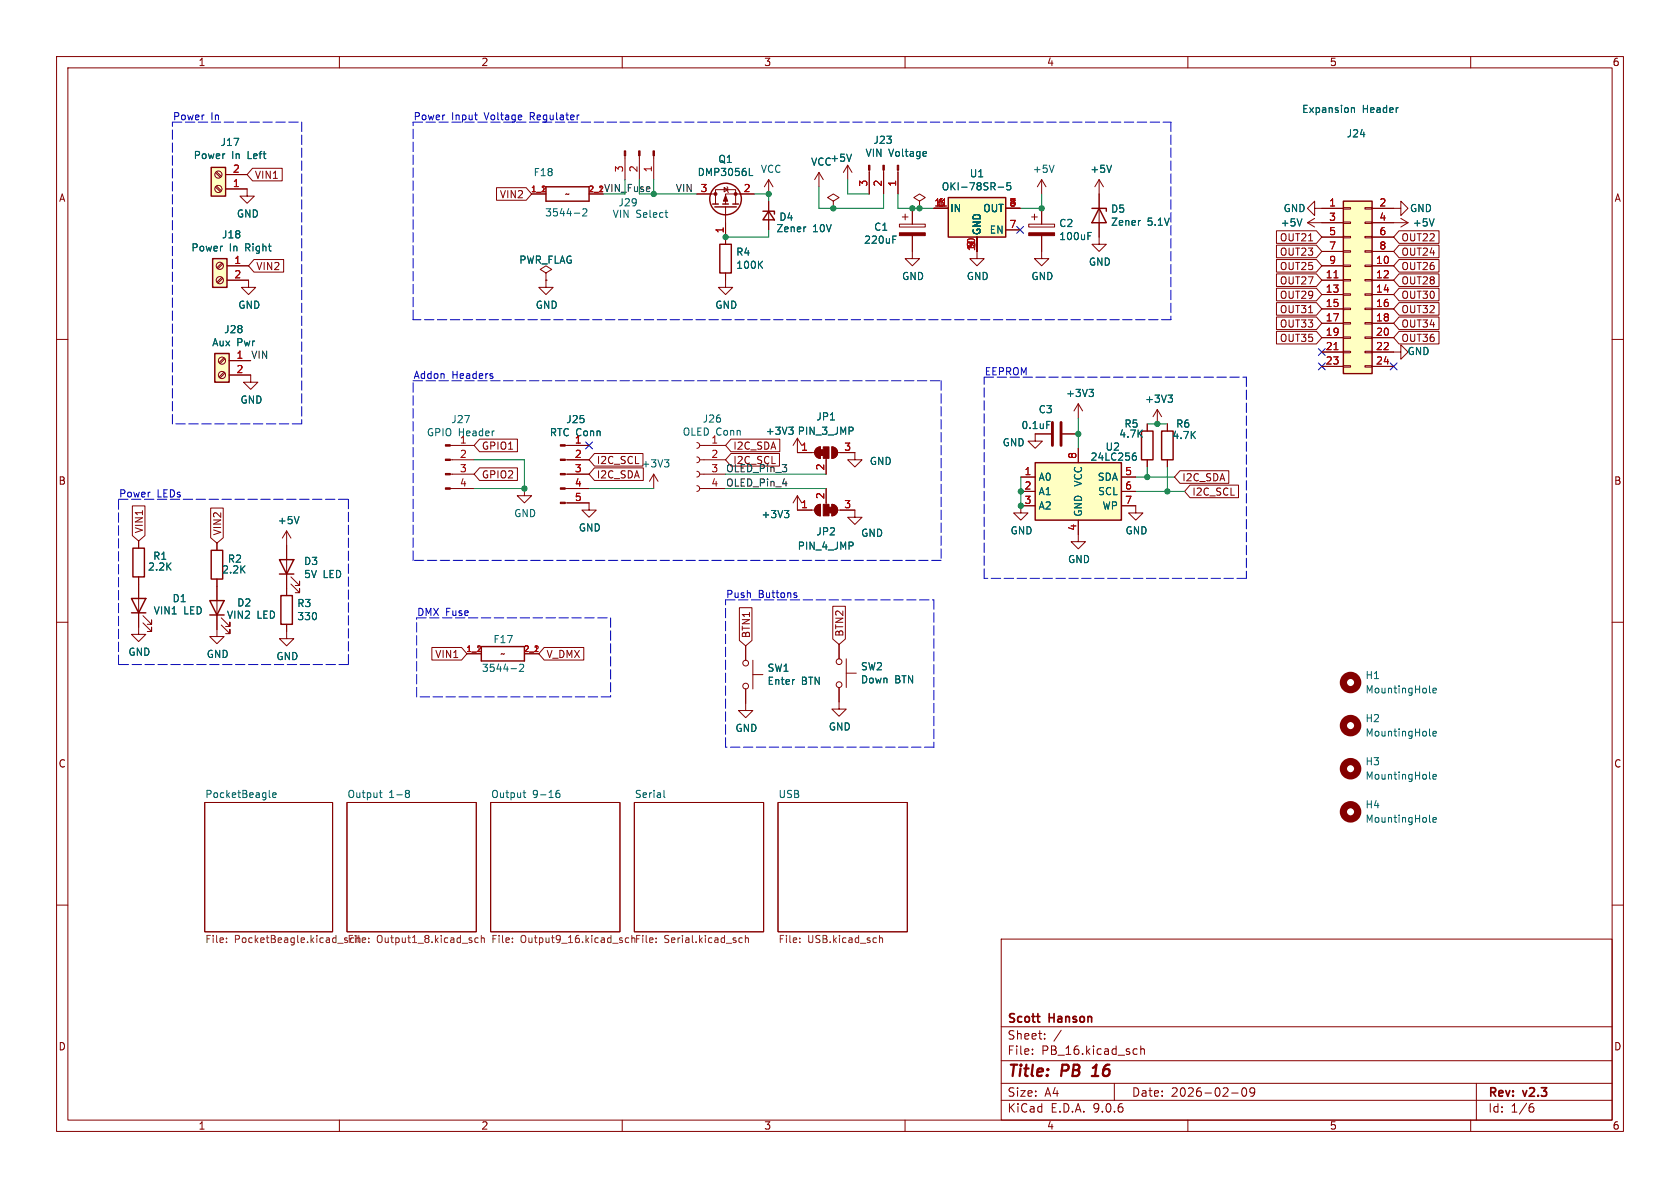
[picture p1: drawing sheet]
<svg xmlns="http://www.w3.org/2000/svg" width="297mm" height="210mm" viewBox="0 0 297 210" stroke-linecap="round" stroke-linejoin="round" font-family="sans-serif">
<g fill="none" stroke="#840000" stroke-width=".18">
<path d="M10 10h277v190h-277zM12 12h273v186h-273zM60 10v2M110 10v2M160 10v2M210 10v2M260 10v2M94 34.3h2.5M104.1 34.3h2.6M110.5 27.5v4.3M113 27.5v4.3M115.6 27.5v4.3"/>
<path d="M149.9 29.2l-.8 1.3M149.9 29.2l.7 1.3M149.9 29.2v2.6M153.7 30.1v4.2M156.2 30.1v4.2M158.7 30.1v4.2M184.1 31.8l-.7 1.2M184.1 31.8l.8 1.2M184.1 31.8v2.5M96.5 48.3l1-.7-1-.6-1 .6 1 .7v1.2M96.5 49.5h.1M128.3 41.9v1.3"/>
<path d="M128.3 48.3v1.2M161.3 44.5v1.2h1.3l-1.3 1.3-1.3-1.3h1.3M172.7 44.5v1.2h1.3l-1.3 1.3-1.3-1.3h1.3M184.1 44.5v1.2h1.3l-1.3 1.3-1.2-1.3h1.2M10 60h2M185.8 76.7h-2.8v1.3h1.3l-1.3 1.2-1.3-1.2h1.3M187.8 76.7h2.8M190.6 71.4l-.7 1.2M190.6 71.4l.8 1.2M190.6 71.4v2.5M202.8 74.9v1.3M204.6 72.4l-.8 1.3"/>
<path d="M204.6 72.4l.8 1.3M204.6 72.4v2.5M206.4 74.9v1.3M285 60h2M180.5 89.4v1.3h1.2l-1.2 1.2-1.3-1.2h1.3M190.6 94.5v1.3h1.3l-1.3 1.2-1.2-1.2h1.2M202.8 81.3v1.3M206.4 81.3v1.3M10 110h2M148.3 113.9v2.6M149.6 119h1.8M149.6 116.5v5"/>
<path d="M285 110h2M148.3 121.5v2.6M36.2 141.9h22.6v22.8h-22.6zM61.3 141.9h22.9v22.8h-22.9zM86.7 141.9h22.9v22.8h-22.9zM112.1 141.9h22.9v22.8h-22.9zM137.5 141.9h22.9v22.8h-22.9zM10 160h2M177 166h108v32h-108zM285 160h2M60 198v2M110 198v2"/>
<path d="M160 198v2M177 194.5h108M177 191.5h108M177 187.5h108M177 181.5h108M182.5 186.3v.1M182.5 185.5v.1M184.7 183.6v.1M184.7 182.8v.1M187.6 182.1l-1.3 2M197 191.5v3M200.6 185.4l.4 .1"/>
<path d="M201 186.3l-.4 .1M201.7 185.5l.2-.1 .3 .1 .1 .9M201.7 184.9v1.5M210 198v2M217.7 193.2h1.2M219.7 192.4l.2-.1a.81 .81 0 0 1 .6 .6 .81 .81 0 0 1-.3 .8l-.2 .1a.81 .81 0 0 1-.3-1.4zM221.8 192.9l-.3 .3h-.3l-.2-.3 .1-.5 .4-.1 .2 .1a.99 .99 0 0 1-.3 1.4h-.3M260 198v2M261 191.5v6.5M270.6 195.7h.4l.2 .3-.1 .5-.5 .1M271 195.1l-.4 .1"/>
<circle cx="148.3" cy="117" r=".51"/>
<circle cx="148.3" cy="121" r=".51"/>
</g>
<path d="M193 190.2h1.2M193.6 188.5l-.4 .3" fill="none" stroke="#840000" stroke-width=".4"/>
<g fill="none" stroke="#006464" stroke-width=".18">
<path d="M101.5 37.7h1M103 37l.5-.1 .3 .4-.8 .9h.8M117.6 37.6h.5M117.8 38.4h.3M150.5 27.2l-.4 1.3M163.6 26.8l.2 .3-.6 .1M163.7 27.6h-.1M186.3 29.2l-.4 1.3M134.3 46.7l.5 .7M134.8 46.2l-.7 .7M185.1 74.5h.6M192.5 68.8h.8l-.4 .5"/>
<path d="M193.1 69.3l.2 .3v.3l-.2 .2M206.5 69.8h.8l-.4 .5M207 70.3l.3 .3v.3l-.3 .2M67.2 139.7v1.1l.3 .2M71.8 139.8l.3-.1 .2 .1 .1 .2-.3 .3M92.6 139.7v1.1l.3 .2M98.9 139.7l-.4 .1a.86 .86 0 0 0 0 1.2l.4-.1 .1-.5-.2-.2-.4 .1-.1 .1M117.4 139.7v1.1l.2 .2M47.6 140.8l.2 .2M48.2 140.6l.6-.2v-.2l-.4-.1-.2 .2 .1 .6h.5M67.1 140.1h.4M71.8 140.2l.1 .1"/>
<path d="M71.9 140.3h.2M71.9 140.3h-.1M72.1 140.3l.3 .2-.1 .4-.2 .1-.3-.1M92.5 140.1h.4"/>
</g>
<g fill="none" stroke="#725600" stroke-width=".18">
<path d="M40 166.5v.1M40 165.8v.2M65.2 166.5v.1M65.2 165.8v.2M84.5 165.8h-.3l-.3 .2 .2 .6h.4M85.1 165.9l.2-.1h.3v.8M85.1 165.4v1.2M90.6 166.5v.1M90.6 165.8v.2M111.2 165.8h-.4l-.3 .2 .2 .6h.5M116 166.5v.1M116 165.8v.2"/>
<path d="M130.7 166.5l.2 .1h.3M131.2 165.8h-.3l-.2 .1M131.8 165.9l.2-.1h.3v.8M131.8 165.4v1.2M141.4 166.5v.1M141.4 165.8v.2M155.5 165.9l.2-.1h.3v.8M155.5 165.4v1.2"/>
</g>
<path d="M96.5 33h7.6v2.6h-7.6zM127.3 43.2h2v5.1h-2zM201.8 76.2h2v5.1h-2zM205.4 76.2h2v5.1h-2z" fill="none" stroke="#840000" stroke-width=".25"/>
<g fill="#840000" stroke="#840000" stroke-width=".18">
<path d="M115.4 26.7h.3v.8h-.3z"/>
<path d="M112.9 26.7h.3v.8h-.3z"/>
<path d="M110.4 26.7h.2v.8h-.2z"/>
<path d="M158.6 29.2h.3v.9h-.3z"/>
<path d="M156.1 29.2h.2v.9h-.2z"/>
<path d="M153.5 29.2h.3v.9h-.3z"/>
</g>
<path d="M186.1 74.7v4M187.6 74.7v4" fill="none" stroke="#840000" stroke-width=".51"/>
<path d="M183 81.8h15.2v10.1h-15.2z" fill="#ffffc2"/>
<path d="M23.5 96.9h2v5.1h-2zM183 81.8h15.2v10.1h-15.2z" fill="none" stroke="#840000" stroke-width=".25"/>
<g fill="none" stroke="#840000" stroke-width=".18">
<path d="M43.7 33.4v1.3h1.3l-1.3 1.2-1.3-1.2h1.3M128.3 49.5v1.3h1.2l-1.2 1.3-1.3-1.3h1.3M99.9 78.7h4.2M123.2 78.2l.3 .2 .2 .3-.2 .4-.3 .1M123.7 78.7h4.6M141 77.5l-.8 1.2M141 77.5l.7 1.2M141 77.5v2.5M190.6 79.2v2.6M246.4 62.2h1.2v-1.2l1.3 1.2-1.3 1.3v-1.3M24.5 95.6v1.3M99.9 81.3h4.2"/>
<path d="M99.9 83.8h4.2M99.9 86.4h4.2M99.9 88.9h4.2M123.2 80.8l.3 .1 .2 .4-.2 .3-.3 .2M123.2 83.3l.3 .2 .2 .3-.2 .4-.3 .1M123.2 85.9l.3 .1 .2 .4-.2 .3-.3 .2M123.7 81.3h4.6M123.7 83.8h4.6M123.7 86.4h4.6M180.5 84.3h2.5M180.5 86.9h2.5M180.5 89.4h2.5"/>
<path d="M190.6 91.9v2.6M198.2 89.4h2.6v1.3h1.3l-1.3 1.2-1.3-1.2h1.3M198.2 84.3h2.6M198.2 86.9h2.6M24.5 110.9v1.2h1.3l-1.3 1.3-1.3-1.3h1.3M24.5 102v1.3M131.8 114.2v2.5M133.1 119.3h1.8M133.1 116.7v5.1M131.8 121.8v3.8h1.3l-1.3 1.3-1.2-1.3h1.2M148.3 124.1v1.2h1.3l-1.3 1.3-1.2-1.3h1.2"/>
<circle cx="131.8" cy="117.2" r=".51"/>
<circle cx="131.8" cy="121.3" r=".51"/>
</g>
<g fill="none" stroke="#006464" stroke-width=".18">
<path d="M139.4 75.5h.8l-.4 .5M140 76l.2 .2v.3l-.2 .3M200.4 80.6h.3l.2 .2-.1 .4-.4 .2M200.8 80.1h-.4M140.4 120.1h.1M252.7 129.9l.2 .2M252.7 137.6l.2 .1M252.7 122.3l.2 .2M253.3 129.7l.6-.1v-.3h-.4l-.2 .2 .1 .6h.5M253.3 122.1l.6-.1v-.3h-.4l-.2 .1 .1 .6h.5M253.3 137.3l.6-.1v-.2l-.4-.1-.2 .2 .1 .6h.5M252.7 145.2l.2 .2"/>
<path d="M253.3 144.9l.6-.1v-.2l-.4-.1-.2 .2 .1 .6h.5"/>
</g>
<g fill="none" stroke="#840000" stroke-width="1.3">
<circle cx="238.8" cy="120.6" r="1.27"/>
<circle cx="238.8" cy="128.3" r="1.27"/>
<circle cx="238.8" cy="135.9" r="1.27"/>
<circle cx="238.8" cy="143.5" r="1.27"/>
</g>
<g fill="#840000" stroke="#840000" stroke-width=".18">
<path d="M99.1 78.6h.8v.3h-.8z"/>
<path d="M99.1 81.2h.8v.2h-.8z"/>
<path d="M99.1 83.7h.8v.2h-.8z"/>
<path d="M99.1 86.2h.8v.3h-.8z"/>
<path d="M99.1 88.8h.8v.2h-.8z"/>
</g>
<path d="M38 62.5h2.5v5.1h-2.5z" fill="#ffffc2"/>
<path d="M38 62.5h2.5v5.1h-2.5z" fill="none" stroke="#840000" stroke-width=".25"/>
<g fill="none" stroke="#840000" stroke-width=".18">
<path d="M39.6 63.2l-.9 .9M39.6 65.8l-.9 .8M39.8 63.4l-.9 .9M39.8 66l-.9 .8M40.5 63.8h3.8M40.5 66.3h3.8"/>
<circle cx="39.2" cy="66.3" r=".63"/>
<circle cx="39.2" cy="63.8" r=".63"/>
</g>
<path d="M237.5 35.6h5.1v30.4h-5.1z" fill="#ffffc2"/>
<path d="M237.5 35.6h5.1v30.4h-5.1z" fill="none" stroke="#840000" stroke-width=".25"/>
<g fill="none" stroke="#840000" stroke-width=".18">
<path d="M231.1 39.4h6.4M231.1 39.4l1.3 .7M232.4 38.6l-1.3 .8M233.7 36.8h3.8M237.5 36.7h1.3v.3h-1.3zM237.5 39.2h1.3v.3h-1.3zM241.3 36.7h1.3v.3h-1.3zM241.3 39.2h1.3v.3h-1.3zM242.6 36.8h3.8M242.6 39.4h3.8M233.7 41.9h3.8M233.7 44.5h3.8"/>
<path d="M233.7 47h3.8M233.7 49.5h3.8M233.7 52.1h3.8M233.7 54.6h3.8M233.7 57.2h3.8M233.7 59.7h3.8M237.5 41.8h1.3v.2h-1.3zM237.5 44.3h1.3v.3h-1.3zM237.5 46.9h1.3v.2h-1.3zM237.5 49.4h1.3v.3h-1.3zM237.5 51.9h1.3v.3h-1.3zM237.5 54.5h1.3v.2h-1.3z"/>
<path d="M237.5 57h1.3v.3h-1.3zM237.5 59.6h1.3v.2h-1.3zM241.3 41.8h1.3v.2h-1.3zM241.3 44.3h1.3v.3h-1.3zM241.3 46.9h1.3v.2h-1.3zM241.3 49.4h1.3v.3h-1.3zM241.3 51.9h1.3v.3h-1.3zM241.3 54.5h1.3v.2h-1.3zM241.3 57h1.3v.3h-1.3zM241.3 59.6h1.3v.2h-1.3zM242.6 41.9h3.8M242.6 44.5h3.8"/>
<path d="M242.6 47h3.8M242.6 49.5h3.8M242.6 52.1h3.8M242.6 54.6h3.8M242.6 57.2h3.8M242.6 59.7h3.8M79.6 78.7h4.2M144.3 79.3l.7-.3v2a1.02 1.02 0 0 1-.9-.6 1.02 1.02 0 0 1 .2-1.1zM147.1 79a1.02 1.02 0 0 1 1 1 1.02 1.02 0 0 1-1 1zM233.7 62.2h3.8M233.7 64.8h3.8M237.5 62.1h1.3v.3h-1.3z"/>
<path d="M237.5 64.6h1.3v.3h-1.3zM241.3 62.1h1.3v.3h-1.3zM241.3 64.6h1.3v.3h-1.3zM242.6 62.2h3.8M242.6 64.8h3.8M79.6 81.3h4.2M79.6 83.8h4.2M79.6 86.4h4.2M141 80h3M146 81v2.8M148.1 80h3v1.3h1.3l-1.3 1.3-1.2-1.3h1.2"/>
</g>
<path d="M235.8 49.1h.8M235.8 61.8h.8" fill="none" stroke="#a90000" stroke-width=".18"/>
<path d="M238.9 19v.9M238.9 19.2l.2-.2 .3 .1 .1 .8M230.2 38.7l-.5 1.2" fill="none" stroke="#006464" stroke-width=".18"/>
<g fill="#840000" stroke="#840000" stroke-width=".18">
<path d="M78.7 78.6h.9v.3h-.9z"/>
<path d="M78.7 81.2h.9v.2h-.9z"/>
<path d="M78.7 83.7h.9v.2h-.9z"/>
<path d="M78.7 86.2h.9v.3h-.9z"/>
<path d="M145 79.5h.5v1h-.5z"/>
<path d="M144.3 79.3l.7-.3v2a1.02 1.02 0 0 1-.9-.6 1.02 1.02 0 0 1 .2-1.1z"/>
<path d="M145.5 79h1.1v2h-1.1z"/>
<path d="M147.1 79a1.02 1.02 0 0 1 1 1 1.02 1.02 0 0 1-1 1z"/>
</g>
<path d="M37.3 29.6h2.6v5.1h-2.6z" fill="#ffffc2"/>
<path d="M37.3 29.6h2.6v5.1h-2.6z" fill="none" stroke="#840000" stroke-width=".25"/>
<g fill="none" stroke="#840000" stroke-width=".18">
<path d="M38.1 33.1l.9 .8M38.1 30.5l.9 .9M38.3 32.9l.8 .8M38.3 30.4l.8 .8M39.9 33.4h3.8M39.9 30.9h3.8M232.4 36.8v-1.2l-1.3 1.2 1.3 1.3v-1.3h1.3"/>
<circle cx="38.6" cy="30.9" r=".63"/>
<circle cx="38.6" cy="33.4" r=".63"/>
</g>
<path d="M37.6 45.7h2.5v5.1h-2.5z" fill="#ffffc2"/>
<g fill="none" stroke="#840000" stroke-width=".25">
<path d="M126 36.1h1M126.4 36.6h3.8M127.8 36.1h1M129.5 36.1h1.1M193 36.8h2.6v.5M194.3 36.8l1.3 2.6h-2.6zM37.6 45.7h2.5v5.1h-2.5zM37.3 97.3h2.1v5.1h-2.1zM49.4 98.9h2.5l-1.2 2.6zM23.2 105.8h2.6l-1.3 2.5zM23.2 108.3h2.6M37.1 106.2h2.5l-1.2 2.5z"/>
<path d="M37.1 108.7h2.5M49.4 101.5h2.5M49.7 105.3h2v5.1h-2zM85.1 114.3h7.6v2.5h-7.6z"/>
<circle cx="128.3" cy="35.2" r="2.79"/>
</g>
<g fill="none" stroke="#840000" stroke-width=".18">
<path d="M123.2 34.3h3.3M126.5 36.1v-2.6h3.5v2.6M128 33.1l.7 .4-.7 .4zM128.3 36.6v5.3M128.5 33l.2 .1v.8l.1 .1M133.3 34.3h-5v1.8M147.3 35.6l1-.7-1-.6-1 .6 1 .7v1.2M147.3 36.8h.1M159 39.6h4.6v.5h-4.6zM159.5 38.4h1M160 37.8v1.1M161.3 36.8v2.8"/>
<path d="M181.9 39.6h4.5v.5h-4.5zM182.4 38.4h1M182.9 37.8v1.1M184.1 36.8v2.8M194.3 31.8v11.4h1.3l-1.3 1.3-1.3-1.3h1.3M194.3 31.8l-.8 1.2M194.3 31.8l.8 1.2M246.4 36.8h1.2v-1.2l1.3 1.2-1.3 1.3v-1.3M246.4 39.4h2.5M247.6 38.6l1.3 .8M248.9 39.4l-1.3 .7M39.2 46.5l-.8 .8"/>
<path d="M39.2 49l-.8 .9M39.4 46.7l-.9 .8M39.4 49.2l-.9 .8M40.1 49.5h3.8v1.3h1.3l-1.3 1.3-1.2-1.3h1.2M40.1 47h3.8M161.3 41.7v2.8M184.1 41.7v2.8M44.3 66.3v1.3h1.3l-1.3 1.2-1.2-1.2h1.2M38.4 96v1.3M50.7 93.9l-.8 1.2M50.7 93.9l.7 1.2M50.7 93.9v11.4"/>
<path d="M92.7 86.4v1.2h1.3l-1.3 1.3-1.3-1.3h1.3M104.1 88.9v1.3h1.3l-1.3 1.2-1.2-1.2h1.2M115.6 83.8l-.8 1.3M115.6 83.8l.7 1.3M115.6 83.8v2.6M141 87.6l-.8 1.3M141 87.6l.7 1.3M141 87.6v2.6h3M144.3 89.5l.7-.3v2a1.02 1.02 0 0 1-.9-.6 1.02 1.02 0 0 1 .2-1.1zM146 86.4v2.8M147.1 89.2a1.02 1.02 0 0 1 1 1 1.02 1.02 0 0 1-1 1zM148.1 90.2h3v1.2h1.3l-1.3 1.3-1.2-1.3h1.2"/>
<path d="M24.5 103.3v7.6M25.3 110.1l1.5 1.5v-.7v.7h-.8M25.3 108.8l1.5 1.6v-.8v.8h-.8M38.4 102.4v10.1h1.2l-1.2 1.3-1.3-1.3h1.3M39.1 110.5l1.5 1.5v-.7v.7h-.7M39.1 109.2l1.5 1.5v-.7v.7h-.7M50.7 110.4v2.5h1.2l-1.2 1.3-1.3-1.3h1.3M51.4 103.3l1.6 1.5v-.8v.8h-.8M51.4 102l1.6 1.5v-.8v.8h-.8M82.5 115.6h2.6M92.7 115.6h2.5"/>
<circle cx="38.9" cy="47" r=".63"/>
<circle cx="38.9" cy="49.5" r=".63"/>
</g>
<g fill="none" stroke="#006464" stroke-width=".18">
<path d="M132.5 31h.6M196.5 29.2l-.4 1.3M201.5 39h.1M253.5 38.7l-.4 1.2M157.8 42.3h.5M157.8 41.7h.6M192.3 41.7h.5M192.3 41.1h.6M52.9 91.3l-.5 1.3M117.5 81.3h.7l-.4 .5M118 81.8l.2 .2v.3l-.2 .2M138.7 90.2h.8l-.5 .5"/>
<path d="M139.2 90.7l.3 .3v.3l-.3 .2M90.3 118.2h1M91.9 117.5l.4-.1 .3 .4-.8 .9h.8"/>
</g>
<g fill="#840000" stroke="#840000" stroke-width=".18">
<path d="M144.3 89.5l.7-.3v2a1.02 1.02 0 0 1-.9-.6 1.02 1.02 0 0 1 .2-1.1z"/>
<path d="M145.5 89.2h1.1v2h-1.1z"/>
<path d="M146.6 89.7h.5v1h-.5z"/>
<path d="M147.1 89.2a1.02 1.02 0 0 1 1 1 1.02 1.02 0 0 1-1 1z"/>
<path d="M159 41.1h4.6v.6h-4.6z"/>
<path d="M181.9 41.1h4.5v.6h-4.5z"/>
<path d="M128.3 34.5l.4 1.1h-.8z"/>
<circle cx="126.5" cy="34.3" r=".25"/>
<circle cx="130" cy="34.3" r=".25"/>
</g>
<path d="M167.6 34.9h10.2v7h-10.2z" fill="#ffffc2"/>
<path d="M134.9 37.3h2v.5M135.9 37.3l1 1.6h-2zM167.6 34.9h10.2v7h-10.2z" fill="none" stroke="#840000" stroke-width=".25"/>
<g fill="none" stroke="#840000" stroke-width=".18">
<path d="M39.9 33.4h3.8M39.9 30.9h3.8M44.6 29.7h5.3v2.3h-5.3l-.9-1.1zM87.8 33.2h5.2l1 1.1-1 1.1h-5.2zM123.2 34.3h2.5M128.3 39.4v3.8M130.8 34.3h2.5M135.9 31.8l-.8 1.2M135.9 31.8l.8 1.2M135.9 31.8v2.5M135.9 35.6v5M144.8 30.5l-.8 1.3"/>
<path d="M144.8 30.5l.7 1.3M144.8 30.5v2.5M147.3 36.8h.1M153.7 30.5v3.8M156.2 30.5v3.8M158.7 30.5v3.8M161.3 36.8v2.8M162.6 35.6l1-.7-1-.6-1.1 .6 1.1 .7v1.2M162.6 36.8h.1M165.1 36.8h2.5M177.8 36.8h2.5M184.1 36.8v2.8"/>
<path d="M194.3 34.3v2.5M194.3 39.4v2.5M233.7 36.8h3.8M233.7 39.4h3.8M242.6 36.8h3.8M242.6 39.4h3.8M40.1 47h3.8M40.1 49.5h3.8M44.9 45.9h5.2v2.2h-5.2l-1-1.1zM96.5 49.5v1.3h1.3l-1.3 1.3-1.3-1.3h1.3M96.5 49.5h.1M128.3 48.3v1.2"/>
<path d="M161.3 41.7v2.8M172.7 41.9v2.6M177.8 40.6h2.5M184.1 41.7v2.8M225.7 58.6h7l1 1.1-1 1.1h-7zM225.7 40.8h7l1 1.1-1 1.1h-7zM225.7 56h7l1 1.2-1 1.1h-7zM225.7 51h7l1 1.1-1 1.1h-7zM225.7 48.4h7l1 1.1-1 1.1h-7zM225.7 43.3h7l1 1.2-1 1.1h-7zM225.7 45.9h7l1 1.1-1 1.1h-7zM225.7 53.5h7l1 1.1-1 1.1h-7z"/>
<path d="M233.7 41.9h3.8M233.7 44.5h3.8M233.7 47h3.8M233.7 49.5h3.8M233.7 52.1h3.8M233.7 54.6h3.8M233.7 57.2h3.8M233.7 59.7h3.8M242.6 41.9h3.8M242.6 44.5h3.8M242.6 47h3.8M242.6 49.5h3.8"/>
<path d="M242.6 52.1h3.8M242.6 54.6h3.8M242.6 57.2h3.8M242.6 59.7h3.8M247.3 56h7.1v2.3h-7.1l-.9-1.1zM247.3 58.6h7.1v2.2h-7.1l-.9-1.1zM247.3 51h7.1v2.2h-7.1l-.9-1.1zM247.3 53.5h7.1v2.2h-7.1l-.9-1.1zM247.3 43.3h7.1v2.3h-7.1l-.9-1.1zM247.3 45.9h7.1v2.2h-7.1l-.9-1.1zM247.3 40.8h7.1v2.2h-7.1l-.9-1.1zM247.3 48.4h7.1v2.2h-7.1l-.9-1.1z"/>
<path d="M40.5 63.8h3.8M40.5 66.3h3.8M84.8 77.6h6.7v2.3h-6.7l-1-1.2zM100.3 78.7h3.8M129.2 77.6h8.7v2.3h-8.7l-.9-1.2zM183 76.7h2.8M187.8 76.7h2.8M190.6 79.2v2.6M202.8 74.9v1.3M206.4 74.9v1.3M233.7 62.2h3.8M233.7 64.8h3.8"/>
<path d="M242.6 62.2h3.8M242.6 64.8h3.8M23.4 89.4h2.2v5.3l-1.1 .9-1.1-.9zM24.5 95.6v1.3M37.2 89.8h2.3v5.3l-1.1 .9-1.2-.9zM38.4 96v1.3M50.7 96.4v2.5M84.8 82.7h6.7v2.2h-6.7l-1-1.1zM100.3 81.3h3.8M100.3 83.8h3.8M100.3 86.4h3.8M100.3 88.9h3.8"/>
<path d="M105.1 82.7h8.6v2.2h-8.6l-1-1.1zM105.1 80.2h8.6v2.2h-8.6l-1-1.1zM129.2 80.2h8.6v2.2h-8.6l-.9-1.1zM141 90.2h2.5M141 80h2.5M146 81.3v2.5M146 86.4v2.5M148.6 90.2h2.5M148.6 80h2.5M180.5 84.3h2.5M180.5 86.9h2.5M180.5 89.4h2.5"/>
<path d="M190.6 91.9v2.6M198.2 84.3h2.6M198.2 86.9h2.6M198.2 89.4h2.6M202.8 81.3v1.3M206.4 81.3v1.3M208.6 83.2h8.6v2.2h-8.6l-1-1.1zM210.4 85.8h8.6v2.2h-8.6l-1-1.1zM24.5 102v3.8M24.5 108.3v2.6M38.4 102.4v3.8M38.4 108.7v2.6"/>
<path d="M50.7 101.5v3.8M50.7 110.4v1.2M76.3 114.5h5.3l.9 1.1-.9 1.1h-5.3zM96.2 114.5h7v2.2h-7l-1-1.1zM130.7 107.4h2.2v5.8l-1.1 1-1.1-1zM131.8 114.2v2.5M147.2 107.2h2.2v5.8l-1.1 .9-1.1-.9zM148.3 113.9v2.6M131.8 121.8v2.5M148.3 121.5v2.6"/>
</g>
<path d="M166.6 36.4h.7M235.8 49.1h.8M235.8 61.8h.8" fill="none" stroke="#a90000" stroke-width=".18"/>
<g fill="none" stroke="#006464" stroke-width=".18">
<path d="M238.9 19v.9M238.9 19.2l.2-.2 .3 .1 .1 .8M132.5 31h.6M150.5 27.2l-.4 1.3M163.6 26.8l.2 .3-.6 .1M163.7 27.6h-.1M176.5 33.1h.9M178.6 32.3h-.6v.6l.2-.1h.4l.1 .2-.1 .5-.1 .1-.5-.1M196.5 29.2l-.4 1.3M201.5 39h.1M230.2 38.7l-.5 1.2M253.5 38.7l-.4 1.2"/>
<path d="M134.3 46.7l.5 .7M134.8 46.2l-.7 .7M142.4 40.1h.1M157.8 42.3h.5M157.8 41.7h.6M192.3 41.7h.5M192.3 41.1h.6M139.4 75.5h.8l-.4 .5M140 76l.2 .2v.3l-.2 .3M185.1 74.5h.6M192.5 68.8h.8l-.4 .5M193.1 69.3l.2 .3v.3l-.2 .2"/>
<path d="M206.5 69.8h.8l-.4 .5M207 70.3l.3 .3v.3l-.3 .2M52.9 91.3l-.5 1.3M138.7 90.2h.8l-.5 .5M139.2 90.7l.3 .3v.3l-.3 .2M200.4 80.6h.3l.2 .2-.1 .4-.4 .2M200.8 80.1h-.4M140.4 120.1h.1"/>
</g>
<g fill="none" stroke="#0000c2" stroke-width=".18" stroke-dasharray="1.7 .6">
<path d="M30.5 21.6h22.8M53.3 21.6v53.3M73 21.6h134M207 21.6v34.9M73 56.5v-34.9M207 56.5h-134M30.5 74.9v-53.3M53.3 74.9h-22.8M73 67.3h93.4M166.4 67.3v31.8M174 66.7h46.3M220.3 66.7v35.5"/>
<path d="M21 88.3h40.6M61.6 88.3v29.2M73 99.1v-31.8M166.4 99.1h-93.4M21 117.5v-29.2M61.6 117.5h-40.6M73.7 109.2h34.2M107.9 109.2v14M128.3 106h36.8M165.1 106v26.1M174 102.2v-35.5M220.3 102.2h-46.3"/>
<path d="M73.7 123.2v-14M107.9 123.2h-34.2M128.3 132.1v-26.1M165.1 132.1h-36.8"/>
</g>
<g fill="none" stroke="#009600" stroke-width=".18">
<path d="M110.5 31.8v2.5h-3.8M113 31.8v2.5h10.2M115.6 31.8v2.5M133.3 34.3h2.6v1.3M144.8 33v3.8h11.4v-2.5M149.9 31.8v2.5h3.8M158.7 34.3v2.5h6.4M184.1 34.3v2.5h-3.8M135.9 40.6v1.3h-7.6M190.6 73.9v5.3M202.8 74.9h3.6M83.8 81.3h8.9v5.1h-8.9"/>
<path d="M104.1 86.4h11.5M128.3 86.4h17.7M128.3 83.8h17.7M180.5 84.3v5.1M200.8 86.9h8.6M200.8 84.3h6.8M202.8 82.6v1.7M206.4 82.6v4.3"/>
</g>
<path d="M179.7 40l1.2 1.2M180.9 40l-1.2 1.2M103.5 78.1l1.2 1.2M104.7 78.1l-1.2 1.2M233.1 64.2l1.2 1.2M233.1 61.6l1.2 1.2M234.3 64.2l-1.2 1.2M234.3 61.6l-1.2 1.2M245.8 64.2l1.2 1.2M247 64.2l-1.2 1.2" fill="none" stroke="#000084" stroke-width=".18"/>
<path d="M83.9 20.3h.5M84.3 21.2h.1M102.4 20.3l-.2 .1M87.1 66.5v.3M140.5 105.2l.3 .1 .1 .2-.2 .1h-.2M140.5 104.8h.3" fill="none" stroke="#0000c2" stroke-width=".18"/>
<g fill="#009600" stroke="#009600" stroke-width=".18">
<circle cx="180.5" cy="89.4" r=".46"/>
<circle cx="202.8" cy="84.3" r=".46"/>
<circle cx="190.6" cy="76.7" r=".46"/>
<circle cx="180.5" cy="86.9" r=".46"/>
<circle cx="204.6" cy="74.9" r=".46"/>
<circle cx="206.4" cy="86.9" r=".46"/>
<circle cx="147.3" cy="36.8" r=".46"/>
<circle cx="161.3" cy="36.8" r=".46"/>
<circle cx="135.9" cy="34.3" r=".46"/>
<circle cx="184.1" cy="36.8" r=".46"/>
<circle cx="162.6" cy="36.8" r=".46"/>
<circle cx="92.7" cy="86.4" r=".46"/>
<circle cx="115.6" cy="34.3" r=".46"/>
<circle cx="128.3" cy="41.9" r=".46"/>
</g>
<g font-size="2.8" fill="#840000">
<text x="178" y="190.9">Title:</text>
<text x="187.7" y="190.9">PB</text>
<text x="194" y="190.9">16</text>
</g>
<g font-size="2.1" fill="#840000">
<text x="178" y="184">Sheet:</text>
<text x="178" y="181.2">Scott</text>
<text x="185.5" y="181.2">Hanson</text>
<text x="178" y="186.7">File:</text>
<text x="184.1" y="186.7">PB_16.kicad_sch</text>
<text x="178" y="196.9">KiCad</text>
<text x="178" y="194.1">Size:</text>
<text x="184.7" y="194.1">A4</text>
<text x="185.7" y="196.9">E.D.A.</text>
<text x="193.3" y="196.9">9.0.6</text>
<text x="200" y="194.1">Date:</text>
<text x="207" y="194.1">2026-02-09</text>
<text x="263" y="194.3">Rev:</text>
<text x="263" y="196.9">Id:</text>
<text x="267.1" y="196.9">1/6</text>
<text x="269.4" y="194.3">v2.3</text>
</g>
<g font-size="1.8" fill="#840000">
<text x="35" y="11.9">1</text>
<text x="85" y="11.9">2</text>
<text x="135" y="11.9">3</text>
<text x="185" y="11.9">4</text>
<text x="235" y="11.9">5</text>
<text x="285" y="11.9">6</text>
<text x="10.3" y="35.9">A</text>
<text x="45" y="31.8">VIN1</text>
<text x="88.3" y="35.2">VIN2</text>
<text x="99.8" y="35.2">~</text>
<text x="285.3" y="35.9">A</text>
<text x="45.2" y="47.9">VIN2</text>
<text x="226.2" y="42.9">OUT21</text>
<text x="226.2" y="45.4">OUT23</text>
<text x="226.2" y="47.9">OUT25</text>
<text x="247.6" y="45.4">OUT24</text>
<text x="247.6" y="47.9">OUT26</text>
<text x="247.6" y="42.9">OUT22</text>
<text x="226.2" y="53">OUT29</text>
<text x="226.2" y="50.5">OUT27</text>
<text x="247.6" y="53">OUT30</text>
<text x="247.6" y="50.5">OUT28</text>
<text x="226.2" y="58.1">OUT33</text>
<text x="226.2" y="55.6">OUT31</text>
<text x="247.6" y="58.1">OUT34</text>
<text x="247.6" y="55.6">OUT32</text>
<text x="226.2" y="60.6">OUT35</text>
<text x="247.6" y="60.6">OUT36</text>
<text x="85.1" y="79.7">GPIO1</text>
<text x="105.4" y="82.2">I2C_SCL</text>
<text x="129.5" y="79.7">I2C_SDA</text>
<text x="10.3" y="85.9">B</text>
<text x="85.1" y="84.8">GPIO2</text>
<text x="105.4" y="84.8">I2C_SDA</text>
<text x="208.9" y="85.3">I2C_SDA</text>
<text x="210.7" y="87.8">I2C_SCL</text>
<text x="285.3" y="85.9">B</text>
<text x="25.5" y="94.4" transform="rotate(-90 25.5 94.4)">VIN1</text>
<text x="39.3" y="94.7" transform="rotate(-90 39.3 94.7)">VIN2</text>
<text x="132.8" y="112.9" transform="rotate(-90 132.8 112.9)">BTN1</text>
<text x="149.3" y="112.6" transform="rotate(-90 149.3 112.6)">BTN2</text>
<text x="76.8" y="116.5">VIN1</text>
<text x="88.3" y="116.4">~</text>
<text x="96.5" y="116.5">V_DMX</text>
<text x="10.3" y="135.9">C</text>
<text x="285.3" y="135.9">C</text>
<text x="10.3" y="185.9">D</text>
<text x="285.3" y="185.9">D</text>
<text x="35" y="199.9">1</text>
<text x="85" y="199.9">2</text>
<text x="135" y="199.9">3</text>
<text x="185" y="199.9">4</text>
<text x="235" y="199.9">5</text>
<text x="285" y="199.9">6</text>
</g>
<g font-size="1.8" fill="#0000c2">
<text x="30.5" y="21.3">Power</text>
<text x="37.3" y="21.3">In</text>
<text x="73" y="21.3">Power</text>
<text x="79.8" y="21.3">Input</text>
<text x="85.8" y="21.3">Voltage</text>
<text x="94" y="21.3">Regulater</text>
<text x="73" y="67.1">Addon</text>
<text x="79.9" y="67.1">Headers</text>
<text x="174" y="66.4">EEPROM</text>
<text x="21" y="88">Power</text>
<text x="27.8" y="88">LEDs</text>
<text x="128.3" y="105.8">Push</text>
<text x="134" y="105.8">Buttons</text>
<text x="73.7" y="109">DMX Fuse</text>
</g>
<g font-size="1.8" fill="#006464">
<text x="230.1" y="20.2">Expansion</text>
<text x="240.8" y="20.2">Header</text>
<text x="34.1" y="28.3">Power</text>
<text x="38.9" y="26">J17</text>
<text x="40.9" y="28.3">In</text>
<text x="43.9" y="28.3">Left</text>
<text x="126.9" y="29">Q1</text>
<text x="143.3" y="29.5">VCC</text>
<text x="146.7" y="28.8">+5V</text>
<text x="152.9" y="27.9">VIN</text>
<text x="154.3" y="25.6">J23</text>
<text x="157.1" y="27.9">Voltage</text>
<text x="238" y="24.5">J24</text>
<text x="94.2" y="31.3">F18</text>
<text x="123.2" y="31.3">DMP3056L</text>
<text x="134.4" y="30.8">VCC</text>
<text x="166.4" y="33.9">OKI-78SR-5</text>
<text x="171.3" y="31.5">U1</text>
<text x="182.5" y="30.8">+5V</text>
<text x="192.7" y="30.8">+5V</text>
<text x="41.8" y="38.7">GND</text>
<text x="96.3" y="38.5">3544-2</text>
<text x="108.2" y="38.7">VIN</text>
<text x="109.2" y="36.7">J29</text>
<text x="112.4" y="38.7">Select</text>
<text x="137.2" y="41.2">Zener</text>
<text x="137.7" y="39.2">D4</text>
<text x="143.7" y="41.2">10V</text>
<text x="154.4" y="41">C1</text>
<text x="167.9" y="37.7">IN</text>
<text x="173.6" y="41.7" transform="rotate(-90 173.6 41.7)">GND</text>
<text x="173.7" y="37.7">OUT</text>
<text x="174.9" y="41.5">EN</text>
<text x="187.2" y="40.3">C2</text>
<text x="196.3" y="37.8">D5</text>
<text x="196.3" y="40.1">Zener</text>
<text x="202.8" y="40.1">5.1V</text>
<text x="226.3" y="40.2">+5V</text>
<text x="226.8" y="37.7">GND</text>
<text x="249.2" y="37.7">GND</text>
<text x="249.7" y="40.2">+5V</text>
<text x="33.7" y="44.7">Power</text>
<text x="39.1" y="42.3">J18</text>
<text x="40.5" y="44.7">In</text>
<text x="43.5" y="44.7">Right</text>
<text x="91.7" y="46.8">PWR_FLAG</text>
<text x="130.1" y="45.4">R4</text>
<text x="130.1" y="47.7">100K</text>
<text x="152.7" y="43.3">220uF</text>
<text x="187.2" y="42.6">100uF</text>
<text x="192.4" y="47.2">GND</text>
<text x="159.4" y="49.7">GND</text>
<text x="170.8" y="49.7">GND</text>
<text x="182.2" y="49.7">GND</text>
<text x="39.5" y="59.1">J28</text>
<text x="42" y="54.8">GND</text>
<text x="94.6" y="54.8">GND</text>
<text x="126.4" y="54.8">GND</text>
<text x="37.4" y="61.4">Aux</text>
<text x="41.9" y="61.4">Pwr</text>
<text x="248.7" y="63">GND</text>
<text x="42.4" y="71.6">GND</text>
<text x="188.4" y="70.4">+3V3</text>
<text x="202.3" y="71.4">+3V3</text>
<text x="75.4" y="77.3">GPIO Header</text>
<text x="79.7" y="75">J27</text>
<text x="97.1" y="77.3">RTC Conn</text>
<text x="100" y="75">J25</text>
<text x="120.6" y="77.2">OLED Conn</text>
<text x="124.1" y="74.9">J26</text>
<text x="135.3" y="77.1">+3V3</text>
<text x="140.9" y="77.1">PIN_3_JMP</text>
<text x="144.2" y="74.5">JP1</text>
<text x="180.5" y="76">0.1uF</text>
<text x="183.5" y="73.3">C3</text>
<text x="197.8" y="77.6">4.7K</text>
<text x="198.7" y="75.8">R5</text>
<text x="207.2" y="77.8">4.7K</text>
<text x="207.8" y="75.8">R6</text>
<text x="113.3" y="82.8">+3V3</text>
<text x="125.7" y="78.5">1</text>
<text x="153.7" y="82.4">GND</text>
<text x="177.2" y="79.1">GND</text>
<text x="192.7" y="81.6">24LC256</text>
<text x="195.4" y="79.9">U2</text>
<text x="183.5" y="85.2">A0</text>
<text x="183.5" y="87.7">A1</text>
<text x="191.5" y="86.1" transform="rotate(-90 191.5 86.1)">VCC</text>
<text x="194" y="85.2">SDA</text>
<text x="194" y="87.7">SCL</text>
<text x="49" y="92.9">+5V</text>
<text x="90.8" y="91.6">GND</text>
<text x="102.2" y="94.2">GND</text>
<text x="134.5" y="91.8">+3V3</text>
<text x="144.2" y="94.8">JP2</text>
<text x="152.1" y="95.1">GND</text>
<text x="178.6" y="94.7">GND</text>
<text x="183.5" y="90.3">A2</text>
<text x="191.5" y="91.4" transform="rotate(-90 191.5 91.4)">GND</text>
<text x="194.8" y="90.3">WP</text>
<text x="198.9" y="94.7">GND</text>
<text x="26.1" y="101.1">2.2K</text>
<text x="27" y="99.2">R1</text>
<text x="39.2" y="101.6">2.2K</text>
<text x="40.2" y="99.7">R2</text>
<text x="53.7" y="100.1">D3</text>
<text x="140.9" y="97.4">PIN_4_JMP</text>
<text x="188.7" y="99.7">GND</text>
<text x="30.4" y="106.7">D1</text>
<text x="41.8" y="107.4">D2</text>
<text x="52.5" y="107.5">R3</text>
<text x="53.7" y="102.4">5V</text>
<text x="57.1" y="102.4">LED</text>
<text x="27.1" y="108.8">VIN1</text>
<text x="32.5" y="108.8">LED</text>
<text x="40" y="109.6">VIN2</text>
<text x="45.4" y="109.6">LED</text>
<text x="52.5" y="109.8">330</text>
<text x="87.1" y="113.9">F17</text>
<text x="22.6" y="116.1">GND</text>
<text x="36.4" y="116.5">GND</text>
<text x="48.8" y="116.9">GND</text>
<text x="85.1" y="119">3544-2</text>
<text x="135.6" y="118.9">SW1</text>
<text x="152.1" y="118.7">SW2</text>
<text x="135.6" y="121.3">Enter</text>
<text x="141.7" y="121.3">BTN</text>
<text x="152.1" y="121">Down</text>
<text x="158.2" y="121">BTN</text>
<text x="241.3" y="120.2">H1</text>
<text x="241.3" y="122.8">MountingHole</text>
<text x="129.9" y="129.6">GND</text>
<text x="146.4" y="129.3">GND</text>
<text x="241.3" y="127.9">H2</text>
<text x="241.3" y="130.4">MountingHole</text>
<text x="241.3" y="135.5">H3</text>
<text x="36.2" y="141.1">PocketBeagle</text>
<text x="61.3" y="141.1">Output</text>
<text x="68.7" y="141.1">1-8</text>
<text x="86.7" y="141.1">Output</text>
<text x="94.1" y="141.1">9-16</text>
<text x="112.1" y="141.1">Serial</text>
<text x="137.5" y="141.1">USB</text>
<text x="241.3" y="138">MountingHole</text>
<text x="241.3" y="143.1">H4</text>
<text x="241.3" y="145.6">MountingHole</text>
</g>
<g font-size="1.8" fill="#a90000">
<text x="41.1" y="33.1">1</text>
<text x="41.1" y="30.6">2</text>
<text x="110.2" y="30.6" transform="rotate(-90 110.2 30.6)">3</text>
<text x="112.8" y="30.6" transform="rotate(-90 112.8 30.6)">2</text>
<text x="115.3" y="30.6" transform="rotate(-90 115.3 30.6)">1</text>
<text x="123.8" y="34">3</text>
<text x="131.4" y="34">2</text>
<text x="153.4" y="33.1" transform="rotate(-90 153.4 33.1)">3</text>
<text x="156" y="33.1" transform="rotate(-90 156 33.1)">2</text>
<text x="158.5" y="33.1" transform="rotate(-90 158.5 33.1)">1</text>
<text x="128" y="41.3" transform="rotate(-90 128 41.3)">1</text>
<text x="165.7" y="36.6">6</text>
<text x="165.7" y="36.6">1</text>
<text x="178.4" y="36.6">8</text>
<text x="178.4" y="40.4">7</text>
<text x="234.9" y="36.6">1</text>
<text x="234.9" y="39.1">3</text>
<text x="234.9" y="41.7">5</text>
<text x="243.8" y="36.6">2</text>
<text x="243.8" y="39.1">4</text>
<text x="243.8" y="41.7">6</text>
<text x="41.3" y="46.7">1</text>
<text x="172.5" y="44.5" transform="rotate(-90 172.5 44.5)">10</text>
<text x="172.5" y="43.9" transform="rotate(-90 172.5 43.9)">2</text>
<text x="234.9" y="44.2">7</text>
<text x="234.9" y="46.7">9</text>
<text x="243.2" y="46.7">10</text>
<text x="243.8" y="44.2">8</text>
<text x="41.3" y="49.3">2</text>
<text x="234.3" y="49.3">11</text>
<text x="234.3" y="51.8">13</text>
<text x="243.2" y="49.3">12</text>
<text x="243.2" y="51.8">14</text>
<text x="234.3" y="54.4">15</text>
<text x="234.3" y="56.9">17</text>
<text x="234.3" y="59.4">19</text>
<text x="243.2" y="54.4">16</text>
<text x="243.2" y="56.9">18</text>
<text x="243.2" y="59.4">20</text>
<text x="41.7" y="63.5">1</text>
<text x="234.3" y="62">21</text>
<text x="234.3" y="64.5">23</text>
<text x="243.2" y="62">22</text>
<text x="243.2" y="64.5">24</text>
<text x="41.7" y="66">2</text>
<text x="81.2" y="78.5">1</text>
<text x="81.2" y="81">2</text>
<text x="81.2" y="83.6">3</text>
<text x="101.5" y="78.5">1</text>
<text x="101.5" y="81">2</text>
<text x="101.5" y="83.6">3</text>
<text x="125.7" y="81">2</text>
<text x="125.7" y="83.6">3</text>
<text x="141.5" y="79.8">1</text>
<text x="145.8" y="83.3" transform="rotate(-90 145.8 83.3)">2</text>
<text x="149.2" y="79.8">3</text>
<text x="190.4" y="81.2" transform="rotate(-90 190.4 81.2)">8</text>
<text x="81.2" y="86.1">4</text>
<text x="101.5" y="86.1">4</text>
<text x="101.5" y="88.6">5</text>
<text x="125.7" y="86.1">4</text>
<text x="141.5" y="89.9">1</text>
<text x="145.8" y="88.3" transform="rotate(-90 145.8 88.3)">2</text>
<text x="149.2" y="89.9">3</text>
<text x="181" y="84.1">1</text>
<text x="181" y="86.6">2</text>
<text x="181" y="89.2">3</text>
<text x="198.8" y="84.1">5</text>
<text x="198.8" y="86.6">6</text>
<text x="198.8" y="89.2">7</text>
<text x="190.4" y="93.9" transform="rotate(-90 190.4 93.9)">4</text>
</g>
<g font-size="1.8" fill="#0f0f0f">
<text x="106.7" y="34">VIN_Fuse</text>
<text x="119.4" y="34">VIN</text>
<text x="44.3" y="63.5">VIN</text>
<text x="128.3" y="83.6">OLED_Pin_3</text>
<text x="129.5" y="82.2">I2C_SCL</text>
<text x="128.3" y="86.1">OLED_Pin_4</text>
</g>
<g font-size="1.8" fill="#725600">
<text x="36.2" y="167">File:</text>
<text x="41.4" y="167">PocketBeagle.kicad_sch File:</text>
<text x="66.6" y="167">Output1_8.kicad_sch</text>
<text x="86.7" y="167">File:</text>
<text x="92" y="167">Output9_16.kicad_sch</text>
<text x="112.1" y="167">File:</text>
<text x="117.4" y="167">Serial.kicad_sch</text>
<text x="137.5" y="167">File:</text>
<text x="142.8" y="167">USB.kicad_sch</text>
</g>
<g font-size="1.4" fill="#a90000">
<text x="93.8" y="34">1_1</text>
<text x="95.3" y="34">2</text>
<text x="103.9" y="34">2_1</text>
<text x="105.5" y="34">2</text>
<text x="82.3" y="115.3">1_1</text>
<text x="83.9" y="115.3">2</text>
<text x="92.5" y="115.3">2_1</text>
<text x="94.1" y="115.3">2</text>
</g>
</svg>
